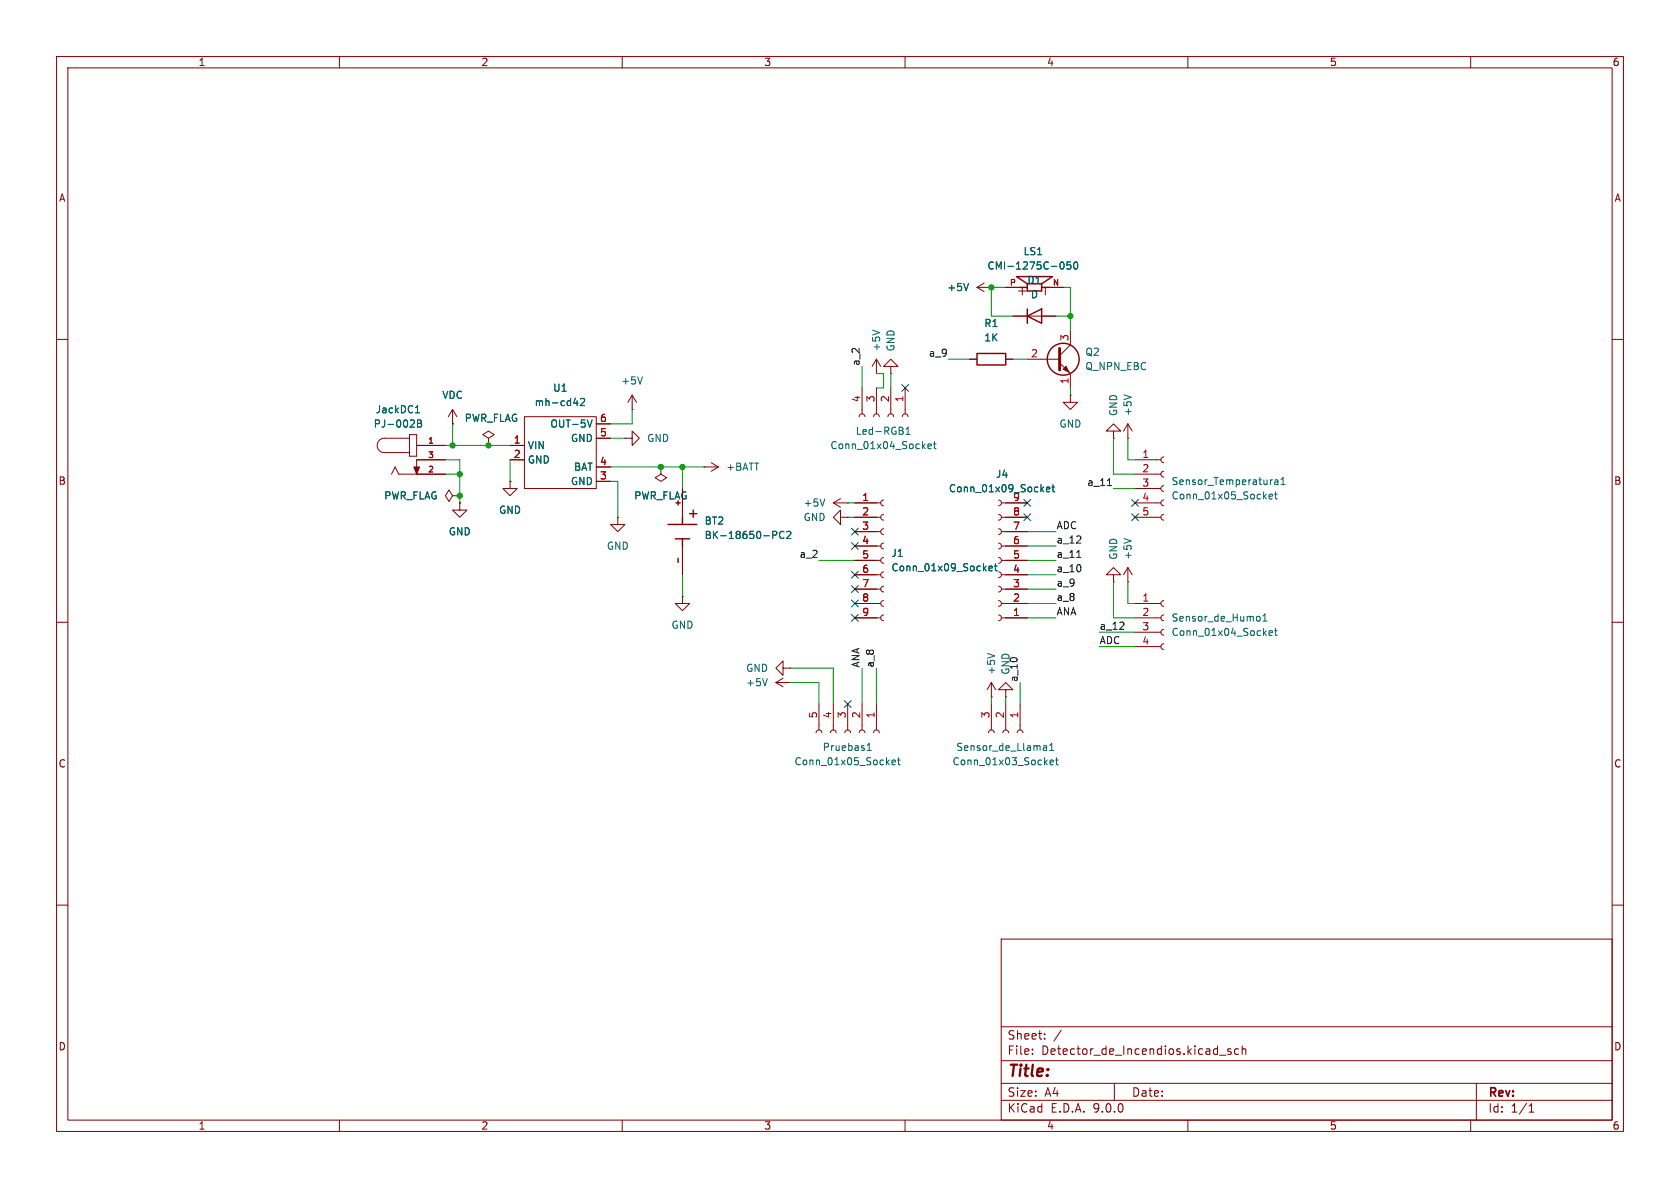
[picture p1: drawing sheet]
<svg xmlns="http://www.w3.org/2000/svg" width="297mm" height="210mm" viewBox="0 0 297 210" stroke-linecap="round" stroke-linejoin="round" font-family="sans-serif">
<g fill="none" stroke="#840000" stroke-width=".18">
<path d="M10 10h277v190h-277zM12 12h273v186h-273zM60 10v2M110 10v2M160 10v2M210 10v2M260 10v2M172.7 50.8l1.3 .8M172.7 50.8h2.6M174 50l-1.3 .8M175.3 50.8h.1M177.8 50.8h2.5"/>
<path d="M179.1 55.9h7.6M184.8 50.8v1.3M185.4 50.8h2.6M189.2 58.4v2.6l-1.9 1.9M10 60h2M72.4 77.5h-4.5a1.27 1.27 0 0 0-1.2 1.2 1.27 1.27 0 0 0 1.2 1.3h4.5M72.4 76.8h1.3v3.8h-1.3zM73.7 78.7h5M80 74.9h.1M80 72.4l-.8 1.3M80 72.4l.8 1.3M80 72.4v2.5"/>
<path d="M86.4 77.5l1-.7-1-.6-1.1 .6 1.1 .7v1.2M86.4 78.7h.1M90.2 78.7h2.5M92.7 73.7h12.7v12.7h-12.7zM105.4 77.5h2.5M105.4 74.9h2.5M110.5 77.5h1.3v-1.3l1.2 1.3-1.2 1.2v-1.2M110.5 77.5h.1M111.8 72.4h.1M111.8 69.9l-.8 1.2M111.8 69.9l.7 1.2M111.8 69.9v2.5"/>
<path d="M151.9 73.7l.1-.4 .4-.1 .4 .1 .1 .4M152.4 68.6v4.6M154.4 73.7l.2-.4 .3-.1 .4 .1 .1 .4M154.9 66h.1M154.9 63.5v2.5M154.9 68.6v4.6M154.9 63.5l-.7 1.3M154.9 63.5l.8 1.3M157 73.7l.1-.4 .4-.1 .3 .1 .2 .4M157.5 64.8h1.2l-1.2-1.3-1.3 1.3h1.3v1.2M157.5 66h.1M157.5 68.6v4.6"/>
<path d="M159.5 73.7l.2-.4 .3-.1 .4 .1 .1 .4M160 68.6v4.6M171.4 63.5h1.3M177.8 63.5h1.3M181.6 63.5h5.7M187.3 64.1l1.9 1.9v2.6M189.2 69.9v1.2h1.3l-1.3 1.3-1.2-1.3h1.2M189.2 69.9h.1M196.8 76.2h1.3l-1.3-1.3-1.2 1.3h1.2v1.3M196.8 77.5h.1M199.4 77.5h.1M199.4 74.9v2.6"/>
<path d="M199.4 74.9l-.8 1.3M199.4 74.9l.8 1.3M285 60h2M69.2 83.8l.6-1.2 .7 1.2h8.2M78.7 81.3h-5v2.5M80 87.6l-.6-1-.7 1 .7 1 .6-1h1.3M81.3 88.9v1.3h1.2l-1.2 1.2-1.3-1.2h1.3M81.3 88.9h.1M81.3 87.6h.1M90.2 85.1v1.3h1.2l-1.2 1.2-1.3-1.2h1.3M90.2 85.1h.1M90.2 81.3h2.5"/>
<path d="M105.4 82.6h2.5M105.4 85.1h2.5M109.2 91.4v1.3h1.3l-1.3 1.3-1.3-1.3h1.3M109.2 91.4h.1M116.8 82.6v1.2l1.1 .7-1.1 .6-1-.6 1-.7M116.8 82.6h.1M120.6 86.4v5M120.6 96.5v5.1M124.5 82.6h.1M124.5 82.6h2.5M125.7 81.8l1.3 .8M127 82.6l-1.3 .7"/>
<path d="M147.3 88.9h2.6M147.3 88.9l1.3 .8M148.6 91.4v-1.2l-1.3 1.2 1.3 1.3v-1.3h1.3M148.6 88.1l-1.3 .8M149.9 91.4h.1M149.9 88.9h.1M151.1 99.1h4.6M151.1 96.5h4.6M151.1 94h4.6M151.1 91.4h4.6M151.1 88.9h4.6M156.2 88.4l-.3 .1-.2 .4 .2 .4 .3 .1"/>
<path d="M156.2 90.9l-.3 .2-.2 .3 .2 .4 .3 .1M156.2 93.5l-.3 .1-.2 .4 .2 .3 .3 .2M156.2 96l-.3 .2-.2 .3 .2 .4 .3 .1M156.2 98.6l-.3 .1-.2 .4 .2 .3 .3 .2M176.5 98.6l.4 .1 .1 .4-.1 .3-.4 .2M176.5 96l.4 .2 .1 .3-.1 .4-.4 .1M176.5 93.5l.4 .1 .1 .4-.1 .3-.4 .2M176.5 90.9l.4 .2 .1 .3-.1 .4-.4 .1M176.5 88.4l.4 .1 .1 .4-.1 .4-.4 .1M177 99.1h4.6M177 96.5h4.6M177 94h4.6"/>
<path d="M177 91.4h4.6M177 88.9h4.6M200.7 83.8h4.5M200.7 81.3h4.5M200.7 91.4h4.5M200.7 88.9h4.5M200.7 86.4h4.5M205.7 80.8l-.3 .1-.2 .4 .2 .3 .3 .2M205.7 83.3l-.3 .2-.2 .3 .2 .4 .3 .1M205.7 85.9l-.3 .1-.2 .4 .2 .3 .3 .2M205.7 88.4l-.3 .1-.2 .4 .2 .4 .3 .1M205.7 90.9l-.3 .2-.2 .3 .2 .4 .3 .1"/>
<path d="M10 110h2M120.6 105.4v1.3h1.3l-1.3 1.3-1.2-1.3h1.2M120.6 105.4h.1M138.4 118.1v-1.3l-1.2 1.3 1.2 1.3v-1.3h1.3M138.4 119.9l-1.2 .8M139.7 118.1h.1M151.1 109.2h4.6M151.1 106.7h4.6M151.1 104.1h4.6M151.1 101.6h4.6M156.2 101.1l-.3 .1-.2 .4 .2 .4 .3 .1M156.2 103.6l-.3 .2-.2 .3 .2 .4 .3 .1"/>
<path d="M156.2 106.2l-.3 .1-.2 .4 .2 .3 .3 .2M156.2 108.7l-.3 .2-.2 .3 .2 .4 .3 .1M176.5 108.7l.4 .2 .1 .3-.1 .4-.4 .1M176.5 106.2l.4 .1 .1 .4-.1 .3-.4 .2M176.5 103.6l.4 .2 .1 .3-.1 .4-.4 .1M176.5 101.1l.4 .1 .1 .4-.1 .4-.4 .1M177 109.2h4.6M177 106.7h4.6M177 104.1h4.6M177 101.6h4.6M196.8 101.6h1.3l-1.3-1.3-1.2 1.3h1.2v1.3M196.8 102.9h.1"/>
<path d="M199.4 102.9h.1M199.4 100.3l-.8 1.3M199.4 100.3l.8 1.3M199.4 100.3v2.6M200.7 109.2h4.5M200.7 106.7h4.5M200.7 111.8h4.5M200.7 114.3h4.5M205.7 106.2l-.3 .1-.2 .4 .2 .3 .3 .2M205.7 108.7l-.3 .2-.2 .3 .2 .4 .3 .1M205.7 111.3l-.3 .1-.2 .4 .2 .3 .3 .2M205.7 113.8l-.3 .1-.2 .4 .2 .4 .3 .1"/>
<path d="M285 110h2M137.2 120.7l1.2 .7M137.2 120.7h2.5M139.7 120.7h.1M144.3 129.5l.1-.3 .4-.2 .3 .2 .2 .3M144.8 124.5v4.5M146.8 129.5l.2-.3 .3-.2 .4 .2 .1 .3M147.3 124.5v4.5M149.4 129.5l.1-.3 .4-.2 .3 .2 .2 .3M149.9 124.5v4.5M151.9 129.5l.1-.3 .4-.2 .4 .2 .1 .3M152.4 124.5v4.5"/>
<path d="M154.4 129.5l.2-.3 .3-.2 .4 .2 .1 .3M154.9 124.5v4.5M174.8 129.5l.1-.3 .4-.2 .3 .2 .2 .3M175.3 123.2h.1M175.3 120.7v2.5M175.3 124.5v4.5M175.3 120.7l-.8 1.2M175.3 120.7l.7 1.2M177.3 129.5l.1-.3 .4-.2 .4 .2 .1 .3M177.8 121.9h1.3l-1.3-1.2-1.3 1.2h1.3v1.3M177.8 123.2h.1M177.8 124.5v4.5"/>
<path d="M179.8 129.5l.2-.3 .3-.2 .4 .2 .1 .3M180.3 124.5v4.5M10 160h2M177 166h108v32h-108zM285 160h2M60 198v2M110 198v2M160 198v2M177 194.5h108M177 191.5h108M177 187.5h108M177 181.5h108"/>
<path d="M182.5 186.3v.1M182.5 185.5v.1M184.7 183.6v.1M184.7 182.8v.1M187.6 182.1l-1.3 2M197 191.5v3M210 198v2M215.6 186.5h1.1M217.6 185.5l-.4-.1-.2 .2 .1 .2 .5 .2v.3h-.6M219 185.5l-.5-.1-.3 .3v.4l.2 .2h.6M219.6 185.5l.2-.1 .4 .1v.9M219.6 184.9v1.5"/>
<path d="M260 198v2M261 191.5v6.5M270.3 196.6h.9M270.3 195.5l.4-.4v1.5"/>
</g>
<g fill="none" stroke="#006464" stroke-width=".18">
<path d="M154.2 58.4l1.3 .4M171.2 50.1l-.4 1.3M187.6 46.4l.1-.1a.68 .68 0 0 1 .4 .6 .68 .68 0 0 1-.4 .7l-.1-.1M189.3 46.3h-.6l-.1 .6 .2-.1h.4l.1 .2v.4l-.2 .2-.5-.2M189.9 46.4l.2-.1a.68 .68 0 0 1 .5 .6 .68 .68 0 0 1-.5 .7l-.2-.2-.1-.3zM73.4 73h.8M73.7 71.9l.1-.2v1.3M73.8 74.2h.4l.3 .3-.3 .3 .3 .2v.3l-.2 .2h-.5zM73.8 74.8h.4M101.4 71.3h.8M102 70.9v.8M102.6 70.6l.5-.2 .3 .4-.8 .9h.8"/>
<path d="M104.7 74.2l-.4 1.3M113.6 66.6l-.4 1.3M160.2 76.8h.7M160.2 75.9l.3-.4v1.3M164 78.9l.6-.1v-.3h-.4l-.2 .2 .1 .6h.5M165 78.5h.5M165.2 78v1.1l.3 .2M198.7 69.8l1.3 .4M136.6 93.9h.5l.2 .3-.1 .3-.6 .1M138.6 94a.6 .6 0 0 0-.8 .5 .6 .6 0 0 0 .6 .7l.2-.1M139.1 94l.5-.1 .2 .4-.8 .9h.8M145.8 88.2l-.4 1.3"/>
<path d="M176 99.6v1.1l.3 .2M185 86.5l.6-.1-.1-.2-.3-.1-.2 .2 .1 .6h.4M186 86.1h.4M186.1 85.7v1.1l.3 .1M198.7 95.2l1.3 .4M224.4 87.8l.6-.1-.1-.3h-.4l-.1 .1v.6h.5M225.3 87.4h.5M225.4 84.9h.5v.8M225.5 86.9v1.1l.3 .2M225.9 85.1l-.4 .1-.2 .2 .2 .3 .4-.1M226.5 85.7h.7M226.5 84.8l.3-.4v1.3"/>
<path d="M135.7 120l-.5 1.2M174.6 115.5l1.2 .4M174.8 100.5l.6-.1v-.3h-.4l-.2 .1 .1 .6h.5M175.8 100.1h.5M222.4 109h.3l.1 .2-.1 .5-.3 .1M223.3 109.8h.7M223.3 108.9l.3-.4v1.3M224.4 111.9l.6-.1-.1-.2-.4-.1-.1 .2v.6h.5M225.3 111.5h.5M225.5 111.1v1.1l.3 .1M153.3 132.7h.7M153.3 131.8l.4-.4v1.3"/>
<path d="M157.7 134.8l.6-.1-.1-.3h-.3l-.2 .1 .1 .6h.4M158.7 134.4h.4M158.8 133.9v1.1l.3 .2M184.5 131.9h.5v.8M184.5 132.6h.5M185 132.1l-.5 .1M185.6 132.7h.7M185.6 131.8l.3-.4v1.3M185.6 134.8l.6-.1v-.3h-.4l-.2 .1 .1 .6h.5M186.6 134.4h.5M186.8 133.9v1.1l.3 .2"/>
</g>
<g fill="#840000" stroke="#840000" stroke-width=".18">
<path d="M73.2 82.6h1l-.5 1.2z"/>
<path d="M188 65.3l.5-.5 .5 1z"/>
</g>
<g fill="none" stroke="#840000" stroke-width=".25">
<path d="M179.7 48.9h6.4l-2 1.3h-2.5zM181.6 55.9l2.5-1.3v2.6zM181.6 54.6v2.6M184.1 50.2v1.2h-2.5M184.1 50.8h1.3M172.7 62.5h5.1v2h-5.1zM118.1 92.7h5.1M119.4 95.3h2.5M120.6 91.4v1.3M120.6 95.3v1.2M121.9 90.8h1.3M122.6 90.2v1.2"/>
<circle cx="188" cy="63.5" r="2.82"/>
</g>
<path d="M119.9 98.7v.7" fill="none" stroke="#a90000" stroke-width=".18"/>
<path d="M187.3 61.6v3.8" fill="none" stroke="#840000" stroke-width=".51"/>
<path d="M190.4 98.5h.7M195.8 85.8h.7" fill="none" stroke="#0f0f0f" stroke-width=".18"/>
<g fill="none" stroke="#009600" stroke-width=".18">
<path d="M177.8 50.8h-2.5v5.1h3.8M186.7 55.9h2.5M188 50.8h1.2v7.6M78.7 78.7h11.5M80 74.9v3.8M107.9 77.5h2.6M111.8 72.4v2.5h-3.9M152.4 64.8v3.8M154.9 66h1.3v2.6h-1.3M157.5 66v2.6M167.6 63.5h3.8M179.1 63.5h2.5"/>
<path d="M189.2 68.6v1.3M196.8 77.5v6.3h3.9M199.4 77.5v3.8h1.3M78.7 81.3h2.6v7.6M78.7 83.8h2.6M90.2 81.3v3.8M107.9 82.6h16.6M107.9 85.1h1.3v6.3M120.6 82.6v3.8M144.8 99.1h6.3M149.9 91.4h1.2M149.9 88.9h1.2"/>
<path d="M181.6 99.1h5.1M181.6 94h5.1M181.6 96.5h5.1M196.8 86.4h3.9M120.6 101.6v3.8M139.7 118.1h7.6v6.4M152.4 118.1v6.4M154.9 118.1v6.4M181.6 101.6h5.1M181.6 109.2h5.1M181.6 106.7h5.1M181.6 104.1h5.1"/>
<path d="M194.3 114.3h6.4M194.3 111.8h6.4M196.8 102.9v6.3h3.9M199.4 102.9v3.8h1.3M139.7 120.7h5.1v3.8M175.3 123.2v1.3M177.8 123.2v1.3M180.3 120.7v3.8"/>
</g>
<g fill="none" stroke="#000084" stroke-width=".18">
<path d="M159.4 68l1.2 1.2M160.6 68l-1.2 1.2M150.5 95.9l1.2 1.2M150.5 93.4l1.2 1.2M151.7 95.9l-1.2 1.2M151.7 93.4l-1.2 1.2M181 88.3l1.2 1.2M181 90.8l1.2 1.2M182.2 88.3l-1.2 1.2M182.2 90.8l-1.2 1.2M200.1 88.3l1.2 1.2M200.1 90.8l1.2 1.2"/>
<path d="M201.3 88.3l-1.2 1.2M201.3 90.8l-1.2 1.2M150.5 103.5l1.2 1.2M150.5 101l1.2 1.2M150.5 106.1l1.2 1.2M150.5 108.6l1.2 1.2M151.7 103.5l-1.2 1.2M151.7 101l-1.2 1.2M151.7 106.1l-1.2 1.2M151.7 108.6l-1.2 1.2M149.3 123.9l1.2 1.2M150.5 123.9l-1.2 1.2"/>
</g>
<g fill="#009600" stroke="#009600" stroke-width=".18">
<circle cx="116.8" cy="82.6" r=".46"/>
<circle cx="80" cy="78.7" r=".46"/>
<circle cx="81.3" cy="87.6" r=".46"/>
<circle cx="86.4" cy="78.7" r=".46"/>
<circle cx="81.3" cy="83.8" r=".46"/>
<circle cx="120.6" cy="82.6" r=".46"/>
<circle cx="175.3" cy="50.8" r=".46"/>
<circle cx="189.2" cy="55.9" r=".46"/>
</g>
<text font-size="2.8" fill="#840000" x="178" y="190.9">Title:</text>
<text font-size="2.5" fill="#840000" x="181.7" y="52.6" transform="rotate(-90 181.7 52.6)">+</text>
<g font-size="2.1" fill="#840000">
<text x="178" y="184">Sheet:</text>
<text x="178" y="186.7">File:</text>
<text x="184.1" y="186.7">Detector_de_Incendios.kicad_sch</text>
<text x="178" y="196.9">KiCad</text>
<text x="178" y="194.1">Size:</text>
<text x="184.7" y="194.1">A4</text>
<text x="185.7" y="196.9">E.D.A.</text>
<text x="193.3" y="196.9">9.0.0</text>
<text x="200" y="194.1">Date:</text>
<text x="263" y="194.3">Rev:</text>
<text x="263" y="196.9">Id:</text>
<text x="267.1" y="196.9">1/1</text>
</g>
<g font-size="1.8" fill="#840000">
<text x="35" y="11.9">1</text>
<text x="85" y="11.9">2</text>
<text x="135" y="11.9">3</text>
<text x="185" y="11.9">4</text>
<text x="235" y="11.9">5</text>
<text x="285" y="11.9">6</text>
<text x="10.3" y="35.9">A</text>
<text x="285.3" y="35.9">A</text>
<text x="10.3" y="85.9">B</text>
<text x="285.3" y="85.9">B</text>
<text x="10.3" y="135.9">C</text>
<text x="285.3" y="135.9">C</text>
<text x="10.3" y="185.9">D</text>
<text x="285.3" y="185.9">D</text>
<text x="35" y="199.9">1</text>
<text x="85" y="199.9">2</text>
<text x="135" y="199.9">3</text>
<text x="185" y="199.9">4</text>
<text x="235" y="199.9">5</text>
<text x="285" y="199.9">6</text>
</g>
<g font-size="1.8" fill="#006464">
<text x="174.5" y="47.9">CMI-1275C-050</text>
<text x="180.8" y="45.3">LS1</text>
<text x="167.4" y="51.7">+5V</text>
<text x="181.5" y="50.4">D1</text>
<text x="182.1" y="52.9">D</text>
<text x="173.9" y="58">R1</text>
<text x="155.8" y="62.2" transform="rotate(-90 155.8 62.2)">+5V</text>
<text x="158.3" y="62.2" transform="rotate(-90 158.3 62.2)">GND</text>
<text x="173.9" y="60.6">1K</text>
<text x="191.8" y="65.6">Q_NPN_EBC</text>
<text x="191.8" y="63.1">Q2</text>
<text x="78.1" y="70.7">VDC</text>
<text x="94.4" y="72">mh-cd42</text>
<text x="97.7" y="69.4">U1</text>
<text x="109.7" y="68.2">+5V</text>
<text x="66" y="75.8">PJ-002B</text>
<text x="66.3" y="73.3">JackDC1</text>
<text x="82" y="74.8">PWR_FLAG</text>
<text x="97.2" y="75.8">OUT-5V</text>
<text x="151.2" y="77.1">Led-RGB1</text>
<text x="187.2" y="75.8">GND</text>
<text x="197.7" y="73.7" transform="rotate(-90 197.7 73.7)">GND</text>
<text x="200.3" y="73.7" transform="rotate(-90 200.3 73.7)">+5V</text>
<text x="93.2" y="79.6">VIN</text>
<text x="93.2" y="82.1">GND</text>
<text x="100.8" y="78.3">GND</text>
<text x="101.4" y="83.4">BAT</text>
<text x="114.3" y="78.3">GND</text>
<text x="128.3" y="83.4">+BATT</text>
<text x="146.7" y="79.6">Conn_01x04_Socket</text>
<text x="67.8" y="88.5">PWR_FLAG</text>
<text x="100.8" y="86">GND</text>
<text x="112" y="88.5">PWR_FLAG</text>
<text x="142" y="89.8">+5V</text>
<text x="167.7" y="87.2">Conn_01x09_Socket</text>
<text x="176" y="84.7">J4</text>
<text x="207" y="86">Sensor_Temperatura1</text>
<text x="207" y="88.5">Conn_01x05_Socket</text>
<text x="79.2" y="94.8">GND</text>
<text x="88.1" y="91">GND</text>
<text x="124.5" y="92.9">BT2</text>
<text x="124.5" y="95.5">BK-18650-PC2</text>
<text x="142" y="92.3">GND</text>
<text x="107.2" y="97.4">GND</text>
<text x="157.5" y="98.7">J1</text>
<text x="157.5" y="101.2">Conn_01x09_Socket</text>
<text x="197.7" y="99.1" transform="rotate(-90 197.7 99.1)">GND</text>
<text x="200.3" y="99.1" transform="rotate(-90 200.3 99.1)">+5V</text>
<text x="118.6" y="111.4">GND</text>
<text x="207" y="110.1">Sensor_de_Humo1</text>
<text x="207" y="112.6">Conn_01x04_Socket</text>
<text x="131.8" y="119">GND</text>
<text x="176.1" y="119.4" transform="rotate(-90 176.1 119.4)">+5V</text>
<text x="131.8" y="121.5">+5V</text>
<text x="140.4" y="135.5">Conn_01x05_Socket</text>
<text x="145.3" y="132.9">Pruebas1</text>
<text x="168.3" y="135.5">Conn_01x03_Socket</text>
<text x="169" y="132.9">Sensor_de_Llama1</text>
</g>
<g font-size="1.8" fill="#0f0f0f">
<text x="152.1" y="64.8" transform="rotate(-90 152.1 64.8)">a_2</text>
<text x="164.1" y="63.2">a_9</text>
<text x="192.1" y="86">a_11</text>
<text x="186.7" y="93.6">ADC</text>
<text x="141.3" y="98.7">a_2</text>
<text x="186.7" y="98.7">a_11</text>
<text x="186.7" y="96.2">a_12</text>
<text x="186.7" y="101.3">a_10</text>
<text x="186.7" y="103.8">a_9</text>
<text x="186.7" y="106.3">a_8</text>
<text x="186.7" y="108.9">ANA</text>
<text x="194.3" y="114">ADC</text>
<text x="194.3" y="111.4">a_12</text>
<text x="152.1" y="118.1" transform="rotate(-90 152.1 118.1)">ANA</text>
<text x="154.6" y="118.1" transform="rotate(-90 154.6 118.1)">a_8</text>
<text x="178.7" y="119.4" transform="rotate(-90 178.7 119.4)">GND</text>
<text x="180" y="120.7" transform="rotate(-90 180 120.7)">a_10</text>
</g>
<g font-size="1.8" fill="#a90000">
<text x="182.2" y="63.2">2</text>
<text x="189" y="60.4" transform="rotate(-90 189 60.4)">3</text>
<text x="152.1" y="71.2" transform="rotate(-90 152.1 71.2)">4</text>
<text x="154.7" y="71.2" transform="rotate(-90 154.7 71.2)">3</text>
<text x="157.2" y="71.2" transform="rotate(-90 157.2 71.2)">2</text>
<text x="159.8" y="71.2" transform="rotate(-90 159.8 71.2)">1</text>
<text x="189" y="68" transform="rotate(-90 189 68)">1</text>
<text x="106" y="74.7">6</text>
<text x="106" y="77.2">5</text>
<text x="90.7" y="78.5">1</text>
<text x="90.7" y="81">2</text>
<text x="106" y="82.3">4</text>
<text x="201.9" y="81">1</text>
<text x="201.9" y="83.6">2</text>
<text x="106" y="84.8">3</text>
<text x="152.3" y="88.6">1</text>
<text x="179" y="88.6">9</text>
<text x="201.9" y="86.1">3</text>
<text x="201.9" y="88.6">4</text>
<text x="152.3" y="91.2">2</text>
<text x="152.3" y="93.7">3</text>
<text x="179" y="93.7">7</text>
<text x="179" y="91.2">8</text>
<text x="201.9" y="91.2">5</text>
<text x="152.3" y="96.3">4</text>
<text x="152.3" y="98.8">5</text>
<text x="152.3" y="101.3">6</text>
<text x="179" y="101.3">4</text>
<text x="179" y="98.8">5</text>
<text x="179" y="96.3">6</text>
<text x="152.3" y="103.9">7</text>
<text x="152.3" y="106.4">8</text>
<text x="179" y="106.4">2</text>
<text x="179" y="103.9">3</text>
<text x="201.9" y="106.4">1</text>
<text x="152.3" y="109">9</text>
<text x="179" y="109">1</text>
<text x="201.9" y="109">2</text>
<text x="201.9" y="111.5">3</text>
<text x="201.9" y="114">4</text>
<text x="144.5" y="127.1" transform="rotate(-90 144.5 127.1)">5</text>
<text x="147.1" y="127.1" transform="rotate(-90 147.1 127.1)">4</text>
<text x="149.6" y="127.1" transform="rotate(-90 149.6 127.1)">3</text>
<text x="152.1" y="127.1" transform="rotate(-90 152.1 127.1)">2</text>
<text x="154.7" y="127.1" transform="rotate(-90 154.7 127.1)">1</text>
<text x="175" y="127.1" transform="rotate(-90 175 127.1)">3</text>
<text x="177.5" y="127.1" transform="rotate(-90 177.5 127.1)">2</text>
<text x="180.1" y="127.1" transform="rotate(-90 180.1 127.1)">1</text>
</g>
<g font-size="1.4" fill="#a90000">
<text x="178.4" y="50.5">P</text>
<text x="186" y="50.5">N</text>
<text x="75.6" y="78.5">1</text>
<text x="75.6" y="81">3</text>
<text x="75.6" y="83.6">2</text>
<text x="120.4" y="89.7" transform="rotate(-90 120.4 89.7)">+</text>
</g>
</svg>
